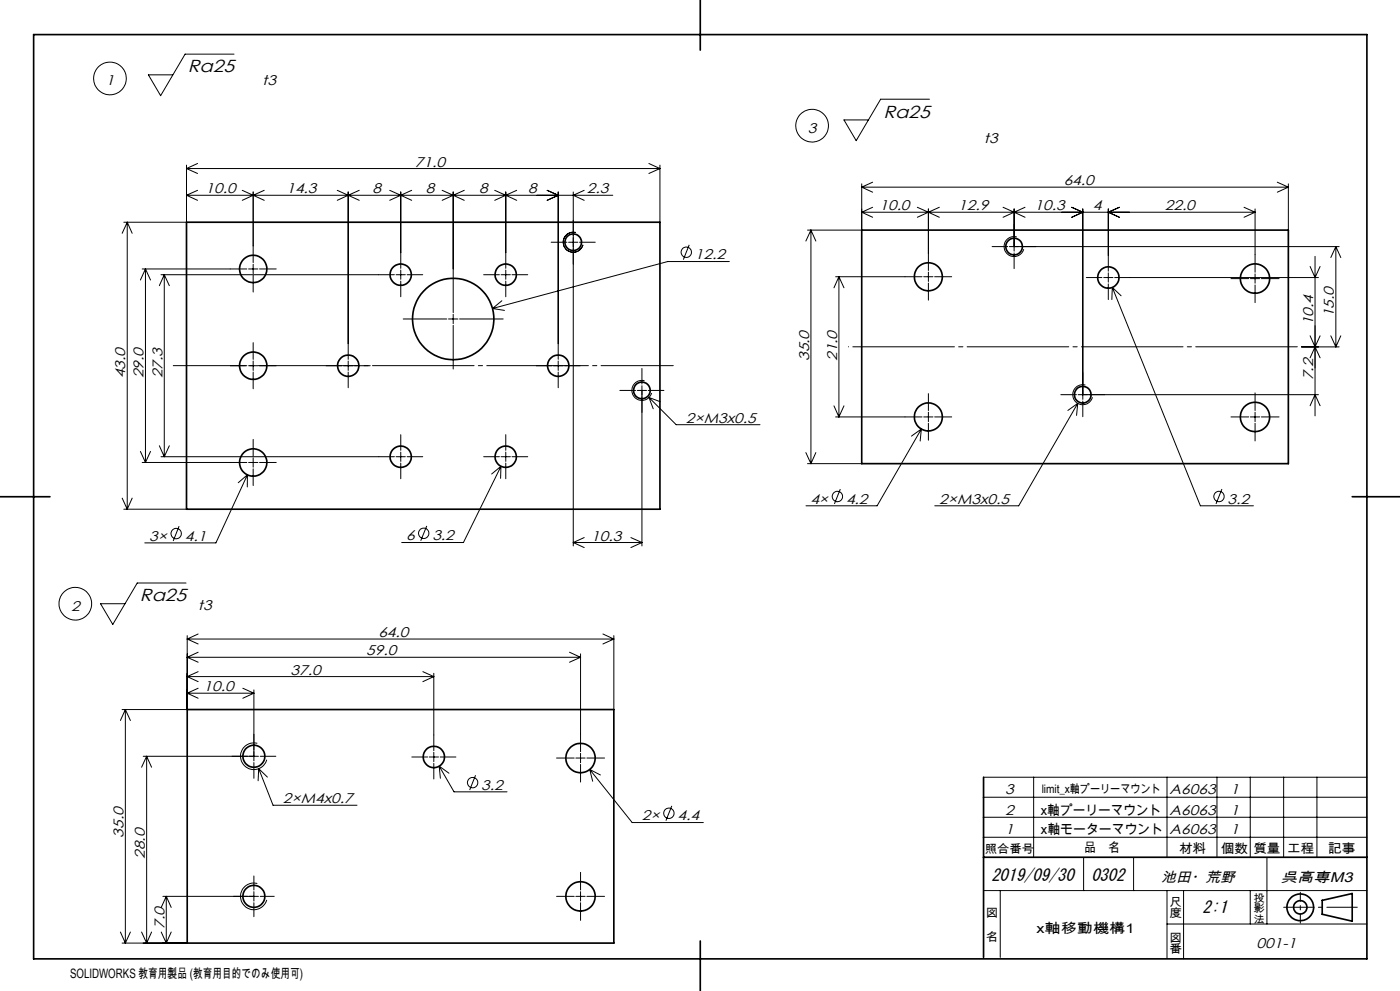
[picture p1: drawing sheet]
<svg xmlns="http://www.w3.org/2000/svg" width="420mm" height="297mm" viewBox="0 0 420 297" stroke-linecap="round" stroke-linejoin="round" font-family="sans-serif">
<g fill="none" stroke="#000" stroke-width=".3">
<path d="M70.2 16.2h-14.7l-7.3 12.5-3.7-6.3h7.4M278.8 29.7h-14.6l-7.3 12.5-3.7-6.3h7.3M56 49.5v17.1h-18.9M56 58.5l3.3 1.5M56 50.5h142M56 50.5l3.3 1.5M59.3 57l-3.3 1.5M59.3 49l-3.3 1.5M72.7 57l3.3 1.5M76 57.5v21.2M76 58.5l3.3 1.5M76 58.5l-3.3 1.5"/>
<path d="M79.3 57l-3.3 1.5M101.2 57l3.3 1.5M104.5 57.5v50.2M104.5 58.5l-3.3 1.5M104.5 58.5l3.3 1.5M107.8 57l-3.3 1.5M116.9 57l3.3 1.5M120.2 57.5v22.9M120.2 58.5l-3.3 1.5M120.2 58.5l3.3 1.5M123.5 57l-3.3 1.5M132.6 57l3.4 1.5"/>
<path d="M136 57.5v36.2M136 58.5l-3.4 1.5M136 58.5l3.3 1.5M139.3 57l-3.3 1.5M148.4 57l3.3 1.5M151.7 57.5v22.9M151.7 58.5l-3.3 1.5M151.7 58.5l3.3 1.5M155 57l-3.3 1.5M164.1 57l3.4 1.5-3.4 1.5M167.5 57.5v50.2M172 57.5v106.1"/>
<path d="M175.3 57l-3.3 1.5 3.3 1.5M183.8 58.5h-127.8M194.7 49l3.3 1.5M198 49.5v17.1M198 50.5l-3.3 1.5M258.5 55.1v13.9h-16.2M258.5 56.1h128M258.5 56.1l3.3 1.5M261.8 54.6l-3.3 1.5M383.2 54.6l3.3 1.5M386.5 55.1v13.9M386.5 56.1l-3.3 1.5"/>
<path d="M38.2 66.6v86M38.2 66.6l1.5 3.3M38.2 66.6l-1.5 3.3M76 79.2v2.8M165.3 72.6h4.8M170.6 72.6h2.8M172.8 69.7a3 3 0 0 0-3.7 2.1 3 3 0 0 0 2.1 3.7 3 3 0 0 0 3.7-2.1M173.8 72.6h4.8M206.8 73.4l-1.8 4.4M218.8 78.4h-18.5l-52.6 14.1M243.3 69v70M243.3 69l1.5 3.2"/>
<path d="M243.3 69l-1.5 3.2M258.5 63.6l3.3 1.5M261.8 62.1l-3.3 1.5M275.2 62.1l3.3 1.5M278.5 63.6l-3.3 1.5M278.5 62.6v18.5M278.5 63.6l3.3 1.5M281.8 62.1l-3.3 1.5M297.6 73.9h4.7M300.9 62.1l3.3 1.5M302.8 73.9h98.9M304.2 62.6v12.7"/>
<path d="M304.2 75.8v4.7M304.2 63.6l-3.3 1.5M304.2 63.6l3.3 1.5M305 71a3 3 0 0 0-3.7 2.1 3 3 0 0 0 2.2 3.7 3 3 0 0 0 3.6-2.1M307.5 62.1l-3.3 1.5M321.5 62.1l3.3 1.5-3.3 1.5M324.8 62.6v57.1M332.5 62.6v18.7M335.8 62.1l-3.3 1.5 3.3 1.5M373.2 62.1l3.3 1.5M376.5 63.6h-118M376.5 62.6v19"/>
<path d="M376.5 63.6l-3.3 1.5M393 79.9l1.5 3.3 1.5-3.3M394.5 76.8v47.8M400.8 73.9v30.1M400.8 73.9l1.4 3.3M400.8 73.9l-1.6 3.3M42.7 80.6h31.3M43.6 80.6v58M43.6 80.6l1.6 3.3M43.6 80.6l-1.5 3.3M48.3 82.3h70M49.3 82.3v54.6"/>
<path d="M49.3 82.3l1.5 3.3M49.3 82.3l-1.5 3.3M74.6 80.6h2.8M76 82.5v5M77.9 80.6h5M118.8 82.3h2.8M120.2 80.9v2.8M120.2 84.2v4.7M121 95.6h13.1M122.1 82.3h4.7M134.5 95.6h2.9M136 94.2v2.8"/>
<path d="M136 97.5v13.1M137.9 95.6h13.1M145.1 82.3h4.7M147.7 92.5l3.6 .5M150.3 82.3h2.8M150.6 90.1l-2.9 2.4M151.7 80.9v2.8M151.7 84.2v4.7M153.6 82.3h4.7M251.7 82.9v42.1M251.7 82.9l1.5 3.4M251.7 82.9l-1.5 3.4"/>
<path d="M276.6 82.9h-25.9M277.1 82.9h2.8M278.5 81.6v2.7M278.5 84.8v5.2M280.4 82.9h5.1M325.9 83.2h4.7M331.1 83.2h2.8M332.5 81.8v2.8M332.5 85.1v4.7M333.7 86.1l26.4 65.5h15.9M333.7 86.1l-.1 3.7M333.7 86.1l2.6 2.5"/>
<path d="M334.4 83.2h61.1M369.3 83.5h5.3M375.1 83.5h2.8M376.5 82.1v2.8M376.5 85.4v5.3M378.4 83.5h5.3M69.1 109.6h4.9M74.6 109.6h2.8M76 102.7v5M76 108.2v2.8M76 111.5v5M77.9 109.6h5"/>
<path d="M97.9 109.6h4.7M103.1 109.6h2.8M104.5 108.2v2.8M104.5 111.5v4.7M106.4 109.6h4.7M160.9 109.6h4.7M166.1 109.6h2.8M167.5 108.2v2.8M167.5 111.5v4.7M169.4 109.6h4.7M185.9 117h4.8M191.2 117h2.8"/>
<path d="M192.6 110.4v4.7M192.6 115.6v48M193.4 114.1a3 3 0 0 0-3.7 2.1 3 3 0 0 0 2.1 3.7 3 3 0 0 0 3.7-2.1M194.5 117h4.7M194.7 119.1l8.1 8.2h25.2M194.7 119.1l1.3 3.4M194.7 119.1l3.4 1.3M278.5 118v5M318.2 118.3h4.7M323.4 118.3h72.1M325.6 115.4a3 3 0 0 0-3.7 2.1 3 3 0 0 0 2.1 3.7 3 3 0 0 0 3.7-2.1M376.5 117.8v5.2"/>
<path d="M393 100.6l1.5 3.4M394.5 104l1.5 3.2M394.5 104l-1.5 3.2M396 100.6l-1.5 3.4M399.2 100.6l1.6 3.4M401.7 104h-11.2M402.2 100.6l-1.4 3.4M42.1 135.3l1.5 3.3M42.7 138.6h31.3M45.2 135.3l-1.6 3.3M47.8 133.6l1.5 3.3M50.8 133.6l-1.5 3.3"/>
<path d="M74.6 138.6h2.8M76 131.7v5M76 137.2v2.8M77.9 138.6h5M118.3 136.9h-70M118.8 136.9h2.8M120.2 130.3v4.7M120.2 135.5v2.8M120.2 138.8v4.7M122.1 136.9h4.7M145.1 136.9h4.7M150.3 139.8l-11.3 22.8h-18.5"/>
<path d="M150.3 139.8l-2.8 2.3M150.3 139.8l-.1 3.6M150.3 136.9h2.8M151.7 130.3v4.7M151.7 135.5v2.8M151.7 138.8v4.7M153.6 136.9h4.7M241.8 135.6l1.5 3.4M242.3 139h16.2M244.8 135.6l-1.5 3.4M250.2 121.6l1.5 3.4M253.2 121.6l-1.5 3.4"/>
<path d="M276.4 128.6l-13.3 23h-21.3M276.4 128.6l-3 2.1M276.4 128.6l-.4 3.6M276.6 125h-25.9M277.1 125h2.8M278.5 123.5v2.9M278.5 126.9v5M280.4 125h5.1M323.3 120.9l-17.7 30.7h-25.2M323.3 120.9l-2.9 2.1M323.3 120.9l-.3 3.6M324.8 120.2v4.7"/>
<path d="M369.3 125h5.3M375.1 125h2.8M376.5 123.5v2.9M376.5 126.9v5.2M378.4 125h5.3M393 121.6l1.5-3.3 1.5 3.3M36.7 149.3l1.5 3.3M37.1 152.6h18.9M39.7 149.3l-1.5 3.3M53.7 157.7l-1.7 4.4M74.2 142.3l-9.4 20.4h-21.4M74.2 142.3l-2.7 2.4"/>
<path d="M74.2 142.3v3.6M76 140.5v5M128 157.6l-1.8 4.5M252.1 146.6l-1.8 4.4M366.6 146.6l-1.8 4.4M55.8 174.7h-14.6l-7.4 12.4-3.6-6.2h7.3M172 162.6h20.6M172 162.6l3.3 1.5M175.3 161.1l-3.3 1.5M189.3 161.1l3.3 1.5M192.6 162.6l-3.3 1.5M56.2 190.5v22.2h-19.6"/>
<path d="M56.2 197h118M56.2 197l3.2 1.5M56.2 191.5h127.9M56.2 191.5l3.2 1.5M59.4 195.5l-3.2 1.5M59.4 190l-3.2 1.5M170.9 195.5l3.3 1.5M174.2 196v29.3M174.2 197l-3.3 1.5M180.9 190l3.2 1.5M184.1 190.5v22.2M184.1 191.5l-3.2 1.5"/>
<path d="M37.6 212.7v69.9M37.6 212.7l1.5 3.2M37.6 212.7l-1.5 3.2M56.2 207.7h20M56.2 207.7l3.2 1.6M56.2 202.8h73.9M56.2 202.8l3.2 1.5M59.4 206.3l-3.2 1.4M59.4 201.3l-3.2 1.5M72.8 206.3l3.4 1.4M76.2 206.8v21.2M76.2 207.7l-3.4 1.6"/>
<path d="M126.9 201.3l3.2 1.5M130.1 201.8v23.2M130.1 202.8l-3.2 1.5M43 226.7h34.5M44 226.7v55.9M44 226.7l1.5 3.2M44 226.7l-1.5 3.2M76.2 228.5v4.8M77.2 222.8a4 4 0 0 0-4.9 2.8 4 4 0 0 0 2.8 4.9 4 4 0 0 0 4.9-2.8M77.6 230.4l4.3 10.9h25.2M77.6 230.4l-.2 3.6M77.6 230.4l2.6 2.5"/>
<path d="M78.1 226.7h4.7M123.5 226.9h4.8M128.8 226.9h2.8M130.1 225.5v2.8M130.1 228.8v4.7M131.8 229.6l4.4 7.7h15.9M131.8 229.6l.3 3.7M131.8 229.6l2.9 2.1M132 226.9h4.8M142.7 232.3l-1.8 4.5M167 227.2h5.3M172.8 227.2h2.7"/>
<path d="M174.2 225.8v2.8M174.2 229.1v5.3M176.1 227.2h5.3M176.9 230.6l12.8 15.9h21.3M176.9 230.6l.9 3.5M176.9 230.6l3.2 1.7M295.1 238.9h115M295.1 232.9h115M310.1 232.9v24M350.1 232.9v24M365.1 232.9v24M375.1 232.9v24"/>
<path d="M385.1 232.9v24M395.1 232.9v24M201.5 241.5l-1.7 4.5M295.1 250.9h115M295.1 244.9h115M325.1 256.9v10M340.1 256.9v10M380.1 256.9v20M36.1 279.3l1.5 3.3M39.1 279.3l-1.5 3.3M42.5 279.3l1.5 3.3M45.5 279.3l-1.5 3.3"/>
<path d="M48.4 279.3l1.5 3.3M48.9 268.6h28.6M49.9 268.6v14M49.9 268.6l1.5 3.4M49.9 268.6l-1.5 3.4M51.4 279.3l-1.5 3.3M76.2 262.5v4.2M76.2 267.2v2.8M76.2 270.5v4.2M77.2 264.8a4 4 0 0 0-4.9 2.8 4 4 0 0 0 2.8 4.9 4 4 0 0 0 4.9-2.8M78.1 268.6h4.2M167 268.6h5.3"/>
<path d="M172.8 268.6h2.7M174.2 261.4v5.3M174.2 267.2v2.8M174.2 270.5v5.3M176.1 268.6h5.3M295.1 266.9h115M300.1 266.9v20M350.1 276.9h60M350.1 266.9v20.4M355.1 266.9v20.5M375.1 266.9v10M36.6 282.6h19.6"/>
<circle cx="33" cy="23.5" r="4.9"/>
<circle cx="243.6" cy="37.7" r="4.9"/>
<circle cx="205.9" cy="75.6" r="1.55"/>
<circle cx="52.9" cy="159.9" r="1.55"/>
<circle cx="127.1" cy="159.8" r="1.55"/>
<circle cx="251.2" cy="148.8" r="1.55"/>
<circle cx="365.7" cy="148.8" r="1.55"/>
<circle cx="22.6" cy="181" r="4.9"/>
<circle cx="141.8" cy="234.6" r="1.55"/>
<circle cx="200.6" cy="243.7" r="1.56"/>
</g>
<g fill="none" stroke="#000" stroke-width=".5">
<path d="M10.1 10.4h400v277h-400zM210.1 0v15M56 66.6h142v86h-142zM258.5 69h128v70h-128zM0 148.9h15M405.7 148.9h14.3M56.2 212.7h127.9v69.9h-127.9zM295.1 232.9v54M295.1 256.9h115M396.7 269.8l9-2v8.3l-9-2.1zM210.1 282v15"/>
<circle cx="172" cy="72.6" r="2.5"/>
<circle cx="304.2" cy="73.9" r="2.5"/>
<circle cx="76" cy="80.6" r="4.1"/>
<circle cx="120.2" cy="82.3" r="3.2"/>
<circle cx="136" cy="95.6" r="12.2"/>
<circle cx="151.7" cy="82.3" r="3.2"/>
<circle cx="278.5" cy="83" r="4.2"/>
<circle cx="332.5" cy="83.2" r="3.2"/>
<circle cx="376.5" cy="83.5" r="4.4"/>
<circle cx="76" cy="109.6" r="4.1"/>
<circle cx="104.5" cy="109.6" r="3.2"/>
<circle cx="167.5" cy="109.6" r="3.2"/>
<circle cx="192.6" cy="117" r="2.5"/>
<circle cx="324.8" cy="118.3" r="2.49"/>
<circle cx="76" cy="138.6" r="4.1"/>
<circle cx="120.2" cy="136.9" r="3.2"/>
<circle cx="151.7" cy="136.9" r="3.2"/>
<circle cx="278.5" cy="124.9" r="4.2"/>
<circle cx="376.5" cy="125" r="4.4"/>
<circle cx="76.2" cy="226.6" r="3.3"/>
<circle cx="130.2" cy="226.9" r="3.2"/>
<circle cx="174.2" cy="227.2" r="4.4"/>
<circle cx="76.2" cy="268.7" r="3.3"/>
<circle cx="174.2" cy="268.6" r="4.4"/>
<circle cx="390.1" cy="271.9" r="4"/>
<circle cx="390.1" cy="271.9" r="2"/>
</g>
<path d="M202 109.6h-150" fill="none" stroke="#000" stroke-width=".3" stroke-dasharray="30.5 1.3 1.3 1.3" stroke-dashoffset="8.8"/>
<path d="M390.5 103.9h-136" fill="none" stroke="#000" stroke-width=".3" stroke-dasharray="30.5 1.3 1.3 1.3" stroke-dashoffset="-1.3"/>
<path d="M390.1 276.7v-9.3" fill="none" stroke="#000" stroke-width=".3" stroke-dasharray="30.5 1.3 1.3 1.3" stroke-dashoffset="27.8"/>
<path d="M385.1 271.9h22.1" fill="none" stroke="#000" stroke-width=".3" stroke-dasharray="30.5 1.3 1.3 1.3" stroke-dashoffset="21.3"/>
<g font-size="5.2">
<text x="56.4" y="21.7">Ra25</text>
<text x="265" y="35.2">Ra25</text>
<text x="42" y="180.2">Ra25</text>
</g>
<g font-size="5.1">
<text x="297.4" y="263.9">2019/09/30</text>
<text x="327.4" y="263.9">0302</text>
<text x="360.8" y="273.5">2:1</text>
</g>
<g font-size="4.2">
<text x="31.7" y="25.6">1</text>
<text x="78.7" y="25.5">t3</text>
<text x="242.4" y="39.7">3</text>
<text x="295.2" y="42.9">t3</text>
<text x="124.5" y="49.9">71.0</text>
<text x="61.7" y="57.9">10.0</text>
<text x="85.9" y="57.9">14.3</text>
<text x="111.7" y="57.9">8</text>
<text x="127.7" y="57.9">8</text>
<text x="143.8" y="57.9">8</text>
<text x="158.5" y="57.9">8</text>
<text x="176.1" y="57.9">2.3</text>
<text x="319.1" y="55.5">64.0</text>
<text x="263.8" y="63">10.0</text>
<text x="287.5" y="63">12.9</text>
<text x="310.3" y="63">10.3</text>
<text x="327.8" y="63">4</text>
<text x="349.4" y="63">22.0</text>
<text x="208.5" y="77.7">12.2</text>
<text x="400.2" y="95.1" transform="rotate(-90 400.2 95.1)">15.0</text>
<text x="394" y="97.5" transform="rotate(-90 394 97.5)">10.4</text>
<text x="37.6" y="113.4" transform="rotate(-90 37.6 113.4)">43.0</text>
<text x="43.1" y="113.4" transform="rotate(-90 43.1 113.4)">29.0</text>
<text x="48.7" y="113.4" transform="rotate(-90 48.7 113.4)">27.3</text>
<text x="242.7" y="108.2" transform="rotate(-90 242.7 108.2)">35.0</text>
<text x="251.1" y="108.2" transform="rotate(-90 251.1 108.2)">21.0</text>
<text x="394" y="114" transform="rotate(-90 394 114)">7.2</text>
<text x="205.7" y="126.7">2×M3x0.5</text>
<text x="243.1" y="150.9">4×</text>
<text x="253.8" y="150.9">4.2</text>
<text x="281.8" y="151">2×M3x0.5</text>
<text x="368.3" y="150.9">3.2</text>
<text x="121.8" y="162">6</text>
<text x="129.7" y="162">3.2</text>
<text x="44.7" y="162">3×</text>
<text x="55.4" y="162">4.1</text>
<text x="177.4" y="162">10.3</text>
<text x="21.3" y="183">2</text>
<text x="59.4" y="182.9">t3</text>
<text x="113.5" y="190.9">64.0</text>
<text x="109.9" y="196.4">59.0</text>
<text x="87.1" y="202.2">37.0</text>
<text x="61.1" y="207.2">10.0</text>
<text x="144.4" y="236.7">3.2</text>
<text x="301.6" y="237.9">3</text>
<text x="350.9" y="237.9">A6063</text>
<text x="369.1" y="237.9">1</text>
<text x="84.8" y="240.7">2×M4x0.7</text>
<text x="192.6" y="245.9">2×</text>
<text x="203.2" y="245.9">4.4</text>
<text x="301.6" y="244.1">2</text>
<text x="350.9" y="244.1">A6063</text>
<text x="369.1" y="244.1">1</text>
<text x="37.1" y="251" transform="rotate(-90 37.1 251)">35.0</text>
<text x="301.6" y="249.9">1</text>
<text x="350.9" y="249.9">A6063</text>
<text x="369.1" y="249.9">1</text>
<text x="43.4" y="257.4" transform="rotate(-90 43.4 257.4)">28.0</text>
<text x="348.4" y="264.4">池田・荒野</text>
<text x="384.2" y="264.4">呉高専M3</text>
<text x="49.3" y="278.3" transform="rotate(-90 49.3 278.3)">7.0</text>
<text x="377" y="284.1">001-1</text>
</g>
<g font-size="4.1">
<text x="312.3" y="244.1">x軸プーリーマウント</text>
<text x="312.3" y="249.9">x軸モーターマウント</text>
<text x="310.9" y="279.7">x軸移動機構1</text>
</g>
<g font-size="3.9">
<text x="325.2" y="255.5">品　名</text>
<text x="353.7" y="255.6">材料</text>
<text x="366.2" y="255.6">個数</text>
<text x="376" y="255.6">質量</text>
<text x="386.1" y="255.6">工程</text>
<text x="398.4" y="255.6">記事</text>
<text x="21" y="293">SOLIDWORKS 教育用製品 (教育用目的でのみ使用可)</text>
</g>
<g font-size="3.5">
<text x="312.5" y="237.7">limit_x軸プーリーマウント</text>
<text x="295.4" y="255.6">照合番号</text>
<text x="295.8" y="274.9">図</text>
<text x="350.8" y="271.4">尺</text>
<text x="350.8" y="274.9">度</text>
<text x="295.8" y="282">名</text>
<text x="350.8" y="282.2">図</text>
<text x="350.8" y="285.8">番</text>
</g>
<g font-size="3.2">
<text x="376" y="270.2">投</text>
<text x="376" y="273.4">影</text>
<text x="376" y="276.5">法</text>
</g>
</svg>
